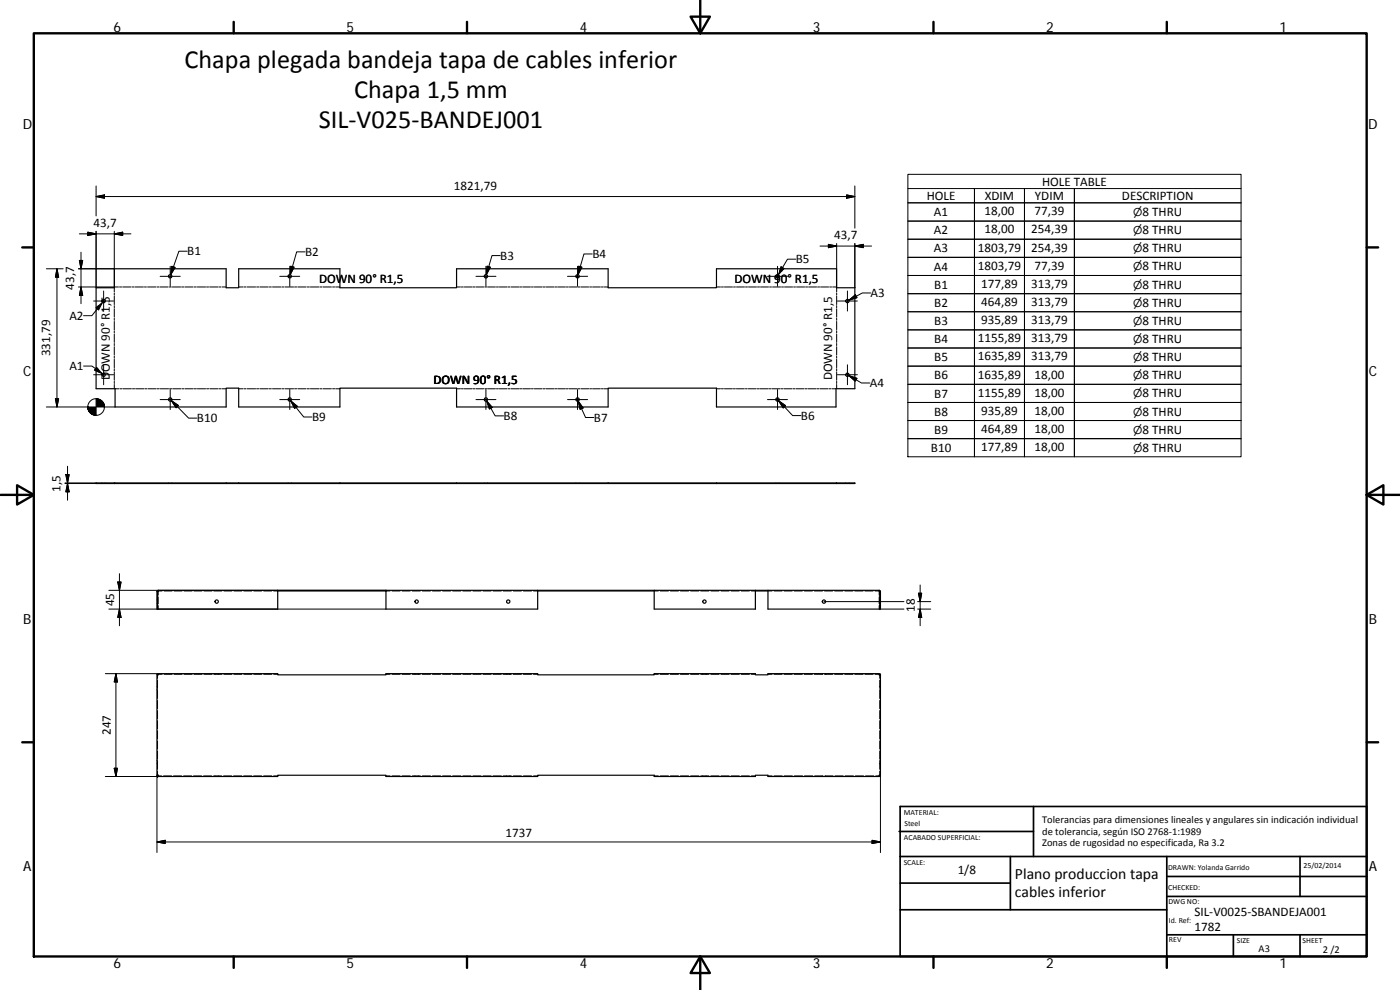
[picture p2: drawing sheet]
<svg xmlns="http://www.w3.org/2000/svg" width="420mm" height="297mm" viewBox="0 0 420 297" stroke-linecap="round" stroke-linejoin="round" font-family="sans-serif">
<g fill="none" stroke="#000" stroke-width=".36">
<path d="M34.3 80.6h33.6v5.7h3.7v-5.7h30.4v5.7h35v-5.7h45.5v5.7h32.5v-5.7h36.1v5.7h5.4v30.3h-5.6v5.5h-35.9v-5.6h-32.5v5.6h-45.5v-5.6h-35v5.6h-30.4v-5.6h-3.7v5.6h-33.4v-5.5h-5.7v-30.3h5.5zM34.3 145.1h-5.5v-.2h227.7v.2h-119.5M34.3 144.9v.2M34.3 145.1h33.6M67.9 144.9v.2M71.6 144.9v.2h-3.7M71.6 145.1h30.4M102 144.9v.2M137 144.9v.2h-35M182.5 144.9v.2M215 144.9v.2M251.1 144.9v.2"/>
<path d="M47.5 177.1h216.4M47.5 177.1l-.4 .3v5.4h36.2v-5.7M47.5 177.1l-.2 .4v5.3M83.3 177.3h32.5M161.4 177.3h34.9M161.4 177.1v5.7h-45.6v-5.7M196.3 177.1v5.7h30.4v-5.7M226.7 177.3h3.8M230.5 177.1v5.7h33.7v-5.3l-.3-.4M263.9 177.1l.1 .4M264 177.4v.1M264 177.5v5.3"/>
<path d="M47.1 202.3v30.3M47.5 202.5l-.4-.2 .4 .2v-.4h35.8v.4h32.5v-.4h45.6v.4h34.9v-.4h30.4v.4h3.8v-.4h33.4v.4M264.2 202.3v30.3h-.3M264.2 202.3l-.3 .2M47.1 232.6h.1M47.1 232.6h.4M47.3 233h36v-.4h32.5v.4h45.6v-.4h34.9v.4h30.4v-.4h3.8v.4h33.5M47.3 233h.1M47.5 232.6l-.2 .4M263.9 232.6l.1 .4z"/>
<circle cx="31.1" cy="90.3" r=".5"/>
<circle cx="51.1" cy="82.9" r=".5"/>
<circle cx="87" cy="82.9" r=".5"/>
<circle cx="145.8" cy="82.9" r=".5"/>
<circle cx="173.3" cy="82.9" r=".5"/>
<circle cx="233.3" cy="82.9" r=".49"/>
<circle cx="254.3" cy="90.3" r=".5"/>
<circle cx="31.1" cy="112.4" r=".5"/>
<circle cx="51.1" cy="119.9" r=".5"/>
<circle cx="87" cy="119.9" r=".51"/>
<circle cx="145.8" cy="119.9" r=".51"/>
<circle cx="173.3" cy="119.9" r=".5"/>
<circle cx="233.3" cy="119.9" r=".5"/>
<circle cx="254.3" cy="112.4" r=".5"/>
<circle cx="65" cy="180.5" r=".5"/>
<circle cx="125" cy="180.5" r=".5"/>
<circle cx="152.5" cy="180.5" r=".49"/>
<circle cx="211.4" cy="180.5" r=".49"/>
<circle cx="247.3" cy="180.5" r=".5"/>
</g>
<g fill="none" stroke="#000" stroke-width=".3">
<path d="M28.8 59l2.6-.5v1zM28.8 59h227.7M28.8 55.8v9M254.1 58.5l2.4 .5-2.4 .5zM256.5 55.8v12.7M272.5 56.6h19.9v4.3M272.5 52.3h100v84.8h-100zM307.5 56.6v80.5M372.5 56.6h-80.1v80.5v-5.5h-19.9h100h-50.1v-5.4M23.8 70.2h15.5M23.8 78.1h1l-.5 2.5zM24.3 75.7v15.4"/>
<path d="M26.3 69.7l2.5 .5-2.5 .5zM28.8 69.4v16.9M34.3 70.2l2.5-.5v1zM34.3 69.4v18.2M51.1 79.9v6M51.6 79.9l.9 .3-1.3 2.2zM56.2 75.4h-2.5l-2.5 7M87 79.9v6M87.3 79.9l1 .3-1.2 2.2zM91.6 75.6h-2.6l-1.9 6.8M145.8 79.9v6M146.2 79.9l1 .3-1.2 2.2z"/>
<path d="M150.1 76.7h-2.5l-1.6 5.7M173.3 79.9v6M173.7 79.9l.9 .3-1.1 2.2zM177.7 76.2h-2.5l-1.7 6.2M233.4 79.9v6M238.8 77.8h-2.5l-2.1 3.6M246.1 73.8h15.5M248.6 73.3l2.5 .5-2.5 .5zM251.1 73.1v14.5M256.5 73.8l2.6-.5v1zM256.5 73.1v13.2M292.4 66.3v-5.4h-19.9h100h-50.1v-4.3v80.5"/>
<path d="M322.4 60.9v5.4h50.1h-100h19.9v5.5M322.4 66.3v5.5h50.1h-100h19.9v5.4M322.4 71.8v5.4h50.1h-100h19.9v5.5M322.4 77.2v5.5h50.1h-100h19.9v5.4M13.9 80.6h5.1M17.1 80.6l.5 2.6h-1zM17.1 80.6v41.5M23.5 80.6h10.8M24.3 86.1l.5 2.5h-1zM28.1 90.3h6M29.6 92.2l-2 2.5h-2.5M29.6 91.7l-.8 .7 .8 .6"/>
<path d="M31.1 87.3v6M34.3 87.9v.6M34.3 88.8v2.6M34.3 91.7v.6M34.3 92.6v2.6M34.3 95.5v.6M34.3 96.4v2.6M34.3 99.3v.6M35.6 86.1h-12.1M35.9 86.1h.6M36.8 86.1h2.5M39.6 86.1h.6"/>
<path d="M40.5 86.1h2.5M43.3 86.1h.7M44.3 86.1h2.4M47.1 86.1h.6M48 86.1h2.5M48.1 82.9h6M50.8 86.1h.6M51.7 86.1h2.5M54.5 86.1h.6M55.5 86.1h2.4M58.3 86.1h.6M59.2 86.1h2.5"/>
<path d="M62 86.1h.6M62.9 86.1h2.5M65.7 86.1h.6M66.7 86.1h1.2M71.6 86.1h1.3M73.2 86.1h.6M74.2 86.1h2.5M77 86.1h.6M78 86.1h2.5M80.8 86.1h.6M81.8 86.1h2.5M84 82.9h5.9"/>
<path d="M84.6 86.1h.6M85.6 86.1h2.5M88.4 86.1h.6M89.4 86.1h2.5M92.2 86.1h.6M93.1 86.1h2.6M96 86.1h.6M97 86.1h2.5M99.8 86.1h.6M100.7 86.1h1.3M137 86.1h1.2M138.5 86.1h.6"/>
<path d="M139.4 86.1h2.3M142 86.1h.6M142.8 82.9h6M142.9 86.1h2.3M145.5 86.1h.6M146.3 86.1h2.4M149 86.1h.6M149.8 86.1h2.4M152.5 86.1h.5M153.4 86.1h2.3M156 86.1h.6M156.9 86.1h2.3"/>
<path d="M159.5 86.1h.6M160.3 86.1h2.4M163 86.1h.6M163.8 86.1h2.4M166.5 86.1h.6M167.4 86.1h2.3M170 86.1h.5M170.3 82.9h6M170.8 86.1h2.4M173.5 86.1h.6M174.4 86.1h2.3M177 86.1h.6"/>
<path d="M177.8 86.1h2.4M180.5 86.1h.6M181.3 86.1h1.2M215 86.1h1.2M216.5 86.1h.6M217.4 86.1h2.4M220.1 86.1h.6M221 86.1h2.4M223.7 86.1h.6M224.6 86.1h2.4M227.3 86.1h.6M228.2 86.1h2.4"/>
<path d="M230.3 82.9h6M231 86.1h.5M231.8 86.1h2.5M234.5 81.4l.8-.8-.9-.5-.5 1.3M234.6 86.1h.6M235.4 86.1h2.5M238.2 86.1h.5M239.1 86.1h2.4M241.8 86.1h.6M242.7 86.1h2.4M245.4 86.1h.6M246.3 86.1h2.4"/>
<path d="M249 86.1h.6M249.9 86.1h1.2M251.1 87.9v.6M251.1 88.8v2.6M251.1 91.7v.6M251.1 92.6v2.6M251.1 95.5v.6M251.1 96.4v2.6M251.1 99.3v.6M251.3 90.3h6M254.3 87.3v6M254.8 90.1l1.9-1.6 .5 .8z"/>
<path d="M261.3 87.9h-2.5l-4 2.2M322.4 82.7v5.4h50.1h-100h19.9v5.4M322.4 88.1v5.4h50.1h-100h19.9v5.5M322.4 93.5v5.5h50.1h-100h19.9v5.4M322.4 99v5.4h50.1h-100h19.9v5.5M16.6 119.6h1l-.5 2.5zM25.1 109.8h2.5l2 1.5M28.1 112.4h6M29.6 110.9l-.6-.6-.6 .7 1.2 .6M31.1 109.5v5.9M34.3 100.2v2.5M34.3 103.1v.6"/>
<path d="M34.3 104v2.5M34.3 106.8v.7M34.3 107.8v2.5M34.3 110.6v.7M34.3 111.6v2.5M34.3 114.4v.7M34.3 115.4v1.2M34.5 116.6h1.2M36.1 116.6h.6M37 116.6h2.4M39.8 116.6h.6M40.7 116.6h2.5"/>
<path d="M43.5 116.6h.6M44.4 116.6h2.5M47.2 116.6h.6M48.1 119.9h6M48.1 116.6h2.5M50.9 116.6h.6M51.1 116.9v6M51.8 116.6h2.5M54.6 116.6h.6M55.5 116.6h2.5M58.3 116.6h.6M59.2 116.6h2.5"/>
<path d="M62 116.6h.6M63 116.6h2.4M65.7 116.6h.6M66.7 116.6h1.2M71.6 116.6h1.3M73.2 116.6h.6M74.2 116.6h2.5M77 116.6h.6M78 116.6h2.5M80.8 116.6h.6M81.8 116.6h2.5M84 119.9h5.9"/>
<path d="M84.6 116.6h.6M85.6 116.6h2.5M87 116.9v6M88.4 116.6h.6M89.4 116.6h2.5M92.2 116.6h.6M93.1 116.6h2.6M96 116.6h.6M97 116.6h2.5M99.8 116.6h.6M100.7 116.6h1.3M137 116.6h1.2"/>
<path d="M138.5 116.6h.6M139.3 116.6h2.4M142 116.6h.6M142.8 119.9h6M142.9 116.6h2.3M145.5 116.6h.6M145.8 116.9v6M146.3 116.6h2.4M149 116.6h.6M149.8 116.6h2.4M152.5 116.6h.5M153.4 116.6h2.3"/>
<path d="M156 116.6h.6M156.9 116.6h2.3M159.5 116.6h.6M160.3 116.6h2.4M163 116.6h.6M163.8 116.6h2.4M166.5 116.6h.6M167.4 116.6h2.3M170 116.6h.5M170.3 119.9h6M170.8 116.6h2.4M173.3 116.9v6"/>
<path d="M173.5 116.6h.6M174.4 116.6h2.3M177 116.6h.6M177.8 116.6h2.4M180.5 116.6h.6M181.3 116.6h1.2M215 116.6h1.2M216.5 116.6h.6M217.4 116.6h2.4M220.1 116.6h.6M221 116.6h2.4M223.7 116.6h.6"/>
<path d="M224.6 116.6h2.4M227.3 116.6h.6M228.2 116.6h2.4M230.3 119.9h6M230.9 116.6h.6M231.8 116.6h2.4M233.4 116.9v6M234.5 116.6h.5M235.3 116.6h2.4M238.1 116.6h.5M238.9 116.6h2.4M241.6 116.6h.6"/>
<path d="M242.5 116.6h2.4M245.2 116.6h.6M246.1 116.6h2.4M248.8 116.6h.6M249.7 116.6h1.2M251.1 100.2v2.5M251.1 103.1v.6M251.1 104v2.5M251.1 106.8v.7M251.1 107.8v2.5M251.1 110.6v.7M251.1 111.6v2.5"/>
<path d="M251.1 114.4v.7M251.1 115.4v1.2M251.3 112.4h6M254.3 109.5v5.9M254.8 112.7l3.7 2.2h2.6M254.8 112.7l2.4 .8-.5 .9zM322.4 104.4v5.5h50.1h-100h19.9v5.4M322.4 109.9v5.4h50.1h-100h19.9v5.5M322.4 115.3v5.5h50.1h-100h19.9v5.4M13.9 122.1h12.5M20.3 139.9v10.2M31.3 122.1h3.2"/>
<path d="M51.4 120.2l5.2 5.3h2.5M51.4 120.2l2.2 1.5-.8 .6zM87.3 120.3l3.9 4.8h2.4M87.3 120.3l1.9 1.6-.8 .6zM146.1 120.3l2.5 4.5h2.5M146.1 120.3l1.6 1.9-.8 .5zM173.5 120.3l2.2 5h2.5M173.5 120.3l1.5 2.1-.9 .4zM233.7 120.2l2.1 1.5-.8 .7zM233.7 120.2l4.2 4.5h2.5M322.4 120.8v5.4h50.1h-100h19.9v5.4M19.5 145.1h9.3"/>
<path d="M19.5 144.9h9.3M19.8 142.4h1l-.5 2.5zM20.3 145.1l.5 2.5h-1zM30.6 144.9v.2M31.6 144.9v.2M34.5 144.9v.2M50.6 144.9v.2M51.6 144.9v.2M86.5 144.9v.2M87.5 144.9v.2M145.3 144.9v.2M146.3 144.9v.2"/>
<path d="M172.8 144.9v.2M173.8 144.9v.2M232.8 144.9v.2M233.8 144.9v.2M250.9 144.9v.2M253.8 144.9v.2M254.8 144.9v.2M32.7 177.1h83.1M35.3 174.6h1l-.5 2.5zM35.8 172.1v15.6M47.1 177.5h.1M47.2 177.5h.1"/>
<path d="M47.3 177.5h.1M47.3 177.5v1.1M47.3 179.1v2.1M47.3 177.4v.1M47.5 177.3h1.2M47.5 177.3l-.1 .1M47.5 177.1v.2M47.5 177.3l-.2 .1M47.5 177.3v.1M47.5 177.4v1.2M47.5 179.1v2.1M49.3 177.3h2.4"/>
<path d="M52.2 177.3h2.4M55.2 177.3h2.4M58.2 177.3h2.4M61.2 177.3h2.4M64.2 177.3h2.4M67.2 177.3h2.4M70.2 177.3h2.4M73.2 177.3h2.4M76.2 177.3h2.3M79.2 177.3h2.3M82.2 177.3h1.1M115.8 177.3h1.3"/>
<path d="M117.7 177.3h2.4M120.7 177.3h2.4M123.7 177.3h2.4M126.8 177.3h2.4M129.8 177.3h2.4M132.8 177.3h2.5M135.9 177.3h2.4M138.9 177.3h2.4M141.9 177.3h2.5M145 177.3h2.4M148 177.3h2.4M151 177.3h2.4"/>
<path d="M154.1 177.3h2.4M157.1 177.3h2.4M160.1 177.3h1.3M196.3 177.3h1.3M198.2 177.3h2.4M201.2 177.3h2.4M204.2 177.3h2.5M207.3 177.3h2.4M210.3 177.3h2.4M213.3 177.3h2.5M216.4 177.3h2.4M219.4 177.3h2.5"/>
<path d="M222.5 177.3h2.4M225.5 177.3h1.2M230.5 177.3h1.2M232.3 177.3h2.4M235.3 177.3h2.5M238.3 177.3h2.5M241.4 177.3h2.4M244.4 177.3h2.5M247.5 177.3h2.4M250.5 177.3h2.4M253.5 177.3h2.5M256.5 177.3h2.5"/>
<path d="M259.6 177.3h2.4M262.6 177.3h1.3M263.9 177.3l.1 .1M263.9 177.1v.2M263.9 177.4v1.2M263.9 179.1v2.1M264 177.4v.1M264 177.5v1.1M264 179.1v2.1M264 177.5h.2M275.6 178h1l-.4 2.5zM276.2 175.5v12.2"/>
<path d="M32.7 182.8h83.1M35.8 182.8l.5 2.5h-1zM47.1 180h.1M47.1 181h.1M47.2 180h.1M47.2 181h.1M47.3 181.7v1.1M47.5 181.7v1.1M247.3 180.5h24M263.9 181.7v1.1M264 181.7v1.1h7.3M264 180h.2"/>
<path d="M264 181h.2M275.4 182.8h3.9M275.4 180.5h3.9M276.2 182.8l.4 2.5h-1zM31.6 202.1h15.9M34.8 202.1l.5 2.5h-1zM34.8 202.1v30.9M47.1 206h.1M47.1 207h.1M47.2 206h.1M47.2 207h.1M47.3 202.3v1.2"/>
<path d="M47.3 204.1v2.4M47.3 207.2v2.4M47.3 210.2v2.4M47.3 213.2v2.4M47.3 216.2v2.5M47.3 219.3v2.4M47.5 202.3h1.2M49.3 202.3h2.4M52.2 202.3h2.4M55.2 202.3h2.4M58.2 202.3h2.4M61.2 202.3h2.4"/>
<path d="M64.2 202.3h2.4M64.5 202.1v.2M65.5 202.1v.2M67.2 202.3h2.4M70.2 202.3h2.4M73.2 202.3h2.4M76.2 202.3h2.3M79.2 202.3h2.3M82.2 202.3h1.1M115.8 202.3h1.3M117.7 202.3h2.4M120.7 202.3h2.4"/>
<path d="M123.7 202.3h2.4M124.5 202.1v.2M125.5 202.1v.2M126.8 202.3h2.4M129.8 202.3h2.4M132.8 202.3h2.5M135.9 202.3h2.4M138.9 202.3h2.4M141.9 202.3h2.5M145 202.3h2.4M148 202.3h2.4M151 202.3h2.4"/>
<path d="M152 202.1v.2M153 202.1v.2M154.1 202.3h2.4M157.1 202.3h2.4M160.1 202.3h1.3M196.3 202.3h1.3M198.2 202.3h2.4M201.2 202.3h2.4M204.2 202.3h2.5M207.3 202.3h2.4M210.3 202.3h2.4M210.9 202.1v.2"/>
<path d="M211.9 202.1v.2M213.3 202.3h2.5M216.4 202.3h2.4M219.4 202.3h2.5M222.5 202.3h2.4M225.5 202.3h1.2M230.5 202.3h1.2M232.3 202.3h2.4M235.3 202.3h2.5M238.3 202.3h2.5M241.4 202.3h2.4M244.4 202.3h2.5"/>
<path d="M246.8 202.1v.2M247.5 202.3h2.4M247.8 202.1v.2M250.5 202.3h2.4M253.5 202.3h2.5M256.5 202.3h2.5M259.6 202.3h2.4M262.6 202.3h1.3M264 206h.2M264 207h.2M264 202.3v1.2M264 204.1v2.4"/>
<path d="M264 207.2v2.4M264 210.2v2.4M264 213.2v2.4M264 216.2v2.5M264 219.3v2.4M31.6 233h15.7M34.3 230.5h1l-.5 2.5zM47.1 228.1h.1M47.1 229.1h.1M47.1 232.6v23.2M47.2 228.1h.1M47.2 229.1h.1"/>
<path d="M47.3 222.3v2.4M47.3 225.3v2.5M47.3 228.4v2.4M47.3 231.4v1.2M47.3 232.8h1.2M49.1 232.8h2.4M52.1 232.8h2.4M55.1 232.8h2.4M58.1 232.8h2.4M61.1 232.8h2.4M64.1 232.8h2.4M64.5 232.8v.1"/>
<path d="M64.5 232.9v.1M65.5 232.8v.1M65.5 232.9v.1M67.1 232.8h2.4M70.1 232.8h2.4M73.1 232.8h2.4M76.1 232.8h2.4M79.1 232.8h2.4M82.1 232.8h1.2M115.8 232.8h1.3M117.7 232.8h2.4M120.7 232.8h2.4"/>
<path d="M123.7 232.8h2.4M124.5 232.8v.1M124.5 232.9v.1M125.5 232.8v.1M125.5 232.9v.1M126.8 232.8h2.4M129.8 232.8h2.4M132.8 232.8h2.5M135.9 232.8h2.4M138.9 232.8h2.4M141.9 232.8h2.5M145 232.8h2.4"/>
<path d="M148 232.8h2.4M151 232.8h2.4M152 232.8v.1M152 232.9v.1M153 232.8v.1M153 232.9v.1M154.1 232.8h2.4M157.1 232.8h2.4M160.1 232.8h1.3M196.3 232.8h1.3M198.2 232.8h2.4M201.2 232.8h2.4"/>
<path d="M204.2 232.8h2.5M207.3 232.8h2.4M210.3 232.8h2.4M210.9 232.8v.1M210.9 232.9v.1M211.9 232.8v.1M211.9 232.9v.1M213.3 232.8h2.5M216.4 232.8h2.4M219.4 232.8h2.5M222.5 232.8h2.4M225.5 232.8h1.2"/>
<path d="M230.5 232.8h1.2M232.3 232.8h2.4M235.3 232.8h2.5M238.4 232.8h2.4M241.4 232.8h2.5M244.5 232.8h2.5M246.8 232.8v.1M246.8 232.9v.1M247.6 232.8h2.4M247.8 232.8v.1M247.8 232.9v.1M250.6 232.8h2.5"/>
<path d="M253.7 232.8h2.4M256.7 232.8h2.5M259.8 232.8h2.4M262.8 232.8h1.2M264 228.1h.2M264 229.1h.2M264 222.3v2.4M264 225.3v2.5M264 228.4v2.4M264 231.4v1.2M264.2 232.6v23.2M47.1 252.6l2.5-.5v1z"/>
<path d="M47.1 252.6h217.1M261.7 252.1l2.5 .5-2.5 .5z"/>
<circle cx="28.8" cy="122.1" r="2.51"/>
</g>
<g fill="#000">
<circle cx="264" cy="202.3" r=".18"/>
<circle cx="264.2" cy="202.3" r=".18"/>
<circle cx="47.3" cy="233" r=".18"/>
<circle cx="47.3" cy="232.8" r=".18"/>
</g>
<g fill="none" stroke="#000" stroke-width=".71">
<path d="M10.1 10h400.1v277h-400.1zM70.1 6.6v3.4M140.2 6.6v3.4M207.3 5h5.8l-2.9 5zM210.2 0v10M280.2 6.6v3.4M350.2 6.6v3.4M6.7 74.2h3.4M410.2 74.2h3.4M.2 148.5h9.9M5.1 145.6l5 2.9-5 2.9zM410.2 148.5l5-2.9v5.8z"/>
<path d="M410.2 148.5h9.9M6.7 222.7h3.4M410.2 222.7h3.4M70.1 287v3.4M140.2 287v3.4M210.2 287l2.9 5h-5.8zM210.2 287v10M280.2 287v3.4M350.2 287v3.4"/>
</g>
<g fill="none" stroke="#000" stroke-width=".51">
<path d="M269.8 249.5h40.4M270.1 257h140.1M270.1 242h140.1v45h-140.1zM303.2 257v16M310.2 242v15M350.2 257v30M390.2 257v12M270.1 273h80.1M270.1 265h33.1M350.2 269h60M350.2 263h60M350.2 280.5h60"/>
<path d="M370.2 280.5v6.5M390.2 280.5v6.5"/>
</g>
<g fill="#000" stroke="#000" stroke-width=".3">
<path d="M28.8 59l2.6-.5v1zM254.1 58.5l2.4 .5-2.4 .5zM23.8 78.1h1l-.5 2.5zM26.3 69.7l2.5 .5-2.5 .5zM34.3 70.2l2.5-.5v1zM51.6 79.9l.9 .3-1.3 2.2zM87.3 79.9l1 .3-1.2 2.2zM146.2 79.9l1 .3-1.2 2.2zM173.7 79.9l.9 .3-1.1 2.2zM248.6 73.3l2.5 .5-2.5 .5zM256.5 73.8l2.6-.5v1zM17.1 80.6l.5 2.6h-1z"/>
<path d="M24.3 86.1l.5 2.5h-1zM28.8 92.4l2-1.7-1.2 2.3zM234.4 80.1l.9 .5-1.7 1.9zM254.8 90.1l1.9-1.6 .5 .8zM16.6 119.6h1l-.5 2.5zM29 110.3l1.7 1.8-2.3-1.1zM254.8 112.7l2.4 .8-.5 .9zM26.3 122.1l.1 .7zM26.3 122.1l.3 1.1zM26.3 122.1l.4 1.4zM26.3 122.1l.7 1.7zM26.3 122.1l.9 1.9z"/>
<path d="M26.3 122.1l1.2 2.1zM26.3 122.1l1.5 2.3-.3-.2zM26.3 122.1l1.8 2.4-.3-.1zM26.3 122.1l2.2 2.5-.4-.1zM26.3 122.1l2.5 2.5h-.3zM28.8 119.6l2.6 2.5h-2.6zM26.3 122.1h2.5v2.5zM31.3 121.4l.1 .7zM31.1 121.1l.3 1zM30.9 120.8l.5 1.3zM30.7 120.5l.7 1.6zM30.5 120.2l.9 1.9z"/>
<path d="M30.2 120l.3 .2 .9 1.9zM29.9 119.9l.3 .1 1.2 2.1zM29.5 119.7l.4 .2 1.5 2.2zM29.2 119.7h.3l1.9 2.4zM28.8 119.6l.4 .1 2.2 2.4zM51.4 120.2l2.2 1.5-.8 .6zM87.3 120.3l1.9 1.6-.8 .6zM146.1 120.3l1.6 1.9-.8 .5zM173.5 120.3l1.5 2.1-.9 .4zM233.7 120.2l2.1 1.5-.8 .7zM19.8 142.4h1l-.5 2.5zM20.3 145.1l.5 2.5h-1z"/>
<path d="M35.3 174.6h1l-.5 2.5zM275.6 178h1l-.4 2.5zM35.8 182.8l.5 2.5h-1zM276.2 182.8l.4 2.5h-1zM34.8 202.1l.5 2.5h-1zM34.3 230.5h1l-.5 2.5zM47.1 252.6l2.5-.5v1zM261.7 252.1l2.5 .5-2.5 .5z"/>
</g>
<g font-size="7.9">
<text x="55.4" y="20.4">Chapa plegada bandeja tapa de cables inferior</text>
<text x="106.3" y="29.4">Chapa 1,5 mm</text>
<text x="95.7" y="38.4">SIL‐V025‐BANDEJ001</text>
</g>
<g font-size="4.7">
<text x="304.6" y="263.9">Plano produccion tapa</text>
<text x="304.6" y="269.3">cables inferior</text>
</g>
<g font-size="4.2">
<text x="34" y="9.6">6</text>
<text x="104" y="9.6">5</text>
<text x="174" y="9.6">4</text>
<text x="244" y="9.6">3</text>
<text x="314" y="9.6">2</text>
<text x="384" y="9.6">1</text>
<text x="6.8" y="38.7">D</text>
<text x="410.6" y="38.7">D</text>
<text x="7" y="112.9">C</text>
<text x="410.8" y="112.9">C</text>
<text x="7" y="187.1">B</text>
<text x="410.8" y="187.1">B</text>
<text x="7" y="261.3">A</text>
<text x="410.8" y="261.3">A</text>
<text x="34" y="290.4">6</text>
<text x="104" y="290.4">5</text>
<text x="174" y="290.4">4</text>
<text x="244" y="290.4">3</text>
<text x="314" y="290.4">2</text>
<text x="384" y="290.4">1</text>
</g>
<g font-size="3.9">
<text x="136.2" y="56.9">1821,79</text>
<text x="278.1" y="60">HOLE</text>
<text x="295.5" y="60">XDIM</text>
<text x="310.6" y="60">YDIM</text>
<text x="312.7" y="55.7">HOLE TABLE</text>
<text x="336.7" y="60">DESCRIPTION</text>
<text x="280.3" y="64.9">A1</text>
<text x="295.5" y="64.6">18,00</text>
<text x="310.5" y="64.6">77,39</text>
<text x="342.9" y="64.8">8 THRU</text>
<text x="28.1" y="68.1">43,7</text>
<text x="250.3" y="71.8">43,7</text>
<text x="280.3" y="70.3">A2</text>
<text x="295.5" y="70">18,00</text>
<text x="309.5" y="70">254,39</text>
<text x="342.9" y="70.3">8 THRU</text>
<text x="56.2" y="76.6">B1</text>
<text x="91.6" y="76.8">B2</text>
<text x="150.1" y="78">B3</text>
<text x="177.8" y="77.5">B4</text>
<text x="280.3" y="75.8">A3</text>
<text x="293.5" y="75.5">1803,79</text>
<text x="309.5" y="75.5">254,39</text>
<text x="342.9" y="75.7">8 THRU</text>
<text x="238.8" y="79">B5</text>
<text x="280.3" y="81.2">A4</text>
<text x="293.5" y="80.9">1803,79</text>
<text x="310.5" y="80.9">77,39</text>
<text x="342.9" y="81.2">8 THRU</text>
<text x="22.3" y="86.9" transform="rotate(-90 22.3 86.9)">43,7</text>
<text x="95.8" y="84.8">DOWN 90° R1,5</text>
<text x="220.4" y="84.8">DOWN 90° R1,5</text>
<text x="261.2" y="89.2">A3</text>
<text x="280.4" y="86.6">B1</text>
<text x="294.5" y="86.4">177,89</text>
<text x="309.5" y="86.4">313,79</text>
<text x="342.9" y="86.6">8 THRU</text>
<text x="20.8" y="96">A2</text>
<text x="280.4" y="92.1">B2</text>
<text x="294.5" y="91.8">464,89</text>
<text x="309.5" y="91.8">313,79</text>
<text x="342.9" y="92.1">8 THRU</text>
<text x="280.4" y="97.5">B3</text>
<text x="294.5" y="97.3">935,89</text>
<text x="309.5" y="97.3">313,79</text>
<text x="342.9" y="97.5">8 THRU</text>
<text x="15" y="106.9" transform="rotate(-90 15 106.9)">331,79</text>
<text x="280.4" y="103">B4</text>
<text x="293.5" y="102.7">1155,89</text>
<text x="309.5" y="102.7">313,79</text>
<text x="342.9" y="102.9">8 THRU</text>
<text x="20.8" y="111.1">A1</text>
<text x="33" y="111.7" transform="rotate(-90 33 111.7)">OWN 90° R1,5</text>
<text x="280.4" y="108.4">B5</text>
<text x="280.4" y="113.8">B6</text>
<text x="293.5" y="108.1">1635,89</text>
<text x="293.5" y="113.6">1635,89</text>
<text x="309.5" y="108.1">313,79</text>
<text x="310.5" y="113.6">18,00</text>
<text x="342.9" y="108.4">8 THRU</text>
<text x="342.9" y="113.8">8 THRU</text>
<text x="33" y="114.2" transform="rotate(-90 33 114.2)">D</text>
<text x="130.1" y="115.4">DOWN 90° R1,5</text>
<text x="249.8" y="114.2" transform="rotate(-90 249.8 114.2)">DOWN 90° R1,5</text>
<text x="261" y="116.1">A4</text>
<text x="280.4" y="119.3">B7</text>
<text x="293.5" y="119">1155,89</text>
<text x="310.5" y="119">18,00</text>
<text x="342.9" y="119.3">8 THRU</text>
<text x="240.4" y="125.9">B6</text>
<text x="280.4" y="124.7">B8</text>
<text x="294.5" y="124.5">935,89</text>
<text x="310.5" y="124.5">18,00</text>
<text x="342.9" y="124.7">8 THRU</text>
<text x="59.1" y="126.7">B10</text>
<text x="93.7" y="126.4">B9</text>
<text x="151.1" y="126">B8</text>
<text x="178.3" y="126.5">B7</text>
<text x="280.4" y="130.2">B9</text>
<text x="294.5" y="129.9">464,89</text>
<text x="310.5" y="129.9">18,00</text>
<text x="342.9" y="130.1">8 THRU</text>
<text x="279.4" y="135.6">B10</text>
<text x="294.5" y="135.4">177,89</text>
<text x="310.5" y="135.4">18,00</text>
<text x="342.9" y="135.6">8 THRU</text>
<text x="18.2" y="147.5" transform="rotate(-90 18.2 147.5)">1,5</text>
<text x="34.3" y="181.9" transform="rotate(-90 34.3 181.9)">45</text>
<text x="274.6" y="183.6" transform="rotate(-90 274.6 183.6)">18</text>
<text x="33.3" y="220.5" transform="rotate(-90 33.3 220.5)">247</text>
<text x="151.7" y="251">1737</text>
<text x="287.4" y="262.1">1/8</text>
<text x="358.5" y="274.9">SIL‐V0025‐SBANDEJA001</text>
<text x="358.5" y="279.4">1782</text>
</g>
<g font-size="3.3">
<text x="340.1" y="64.8">⌀</text>
<text x="340.1" y="70.3">⌀</text>
<text x="340.1" y="75.7">⌀</text>
<text x="340.1" y="81.2">⌀</text>
<text x="340.1" y="86.6">⌀</text>
<text x="340.1" y="92.1">⌀</text>
<text x="340.1" y="97.5">⌀</text>
<text x="340.1" y="102.9">⌀</text>
<text x="340.1" y="108.4">⌀</text>
<text x="340.1" y="113.8">⌀</text>
<text x="340.1" y="119.3">⌀</text>
<text x="340.1" y="124.7">⌀</text>
<text x="340.1" y="130.1">⌀</text>
<text x="340.1" y="135.6">⌀</text>
</g>
<g font-size="3.1">
<text x="312.8" y="246.8">Tolerancias para dimensiones lineales y angulares sin indicación individual</text>
<text x="312.8" y="250.4">de tolerancia, según ISO 2768‐1:1989</text>
<text x="312.8" y="254">Zonas de rugosidad no especificada, Ra 3.2</text>
<text x="377.7" y="285.6">A3</text>
<text x="397" y="285.9">2 /2</text>
</g>
<g font-size="2.4">
<text x="271.2" y="244.4">MATERIAL:</text>
<text x="271.3" y="251.9">ACABADO SUPERFICIAL:</text>
<text x="271.4" y="247.9">Steel</text>
<text x="271.2" y="259.7">SCALE:</text>
<text x="350.6" y="260.9">DRAWN: Yolanda Garrido</text>
<text x="391.2" y="260.6">25/02/2014</text>
<text x="350.6" y="267">CHECKED:</text>
<text x="350.7" y="271.4">DWG NO:</text>
<text x="350.8" y="276.8">Id. Ref:</text>
<text x="350.8" y="282.8">REV</text>
<text x="371.2" y="282.9">SIZE</text>
<text x="390.9" y="282.9">SHEET</text>
</g>
</svg>
